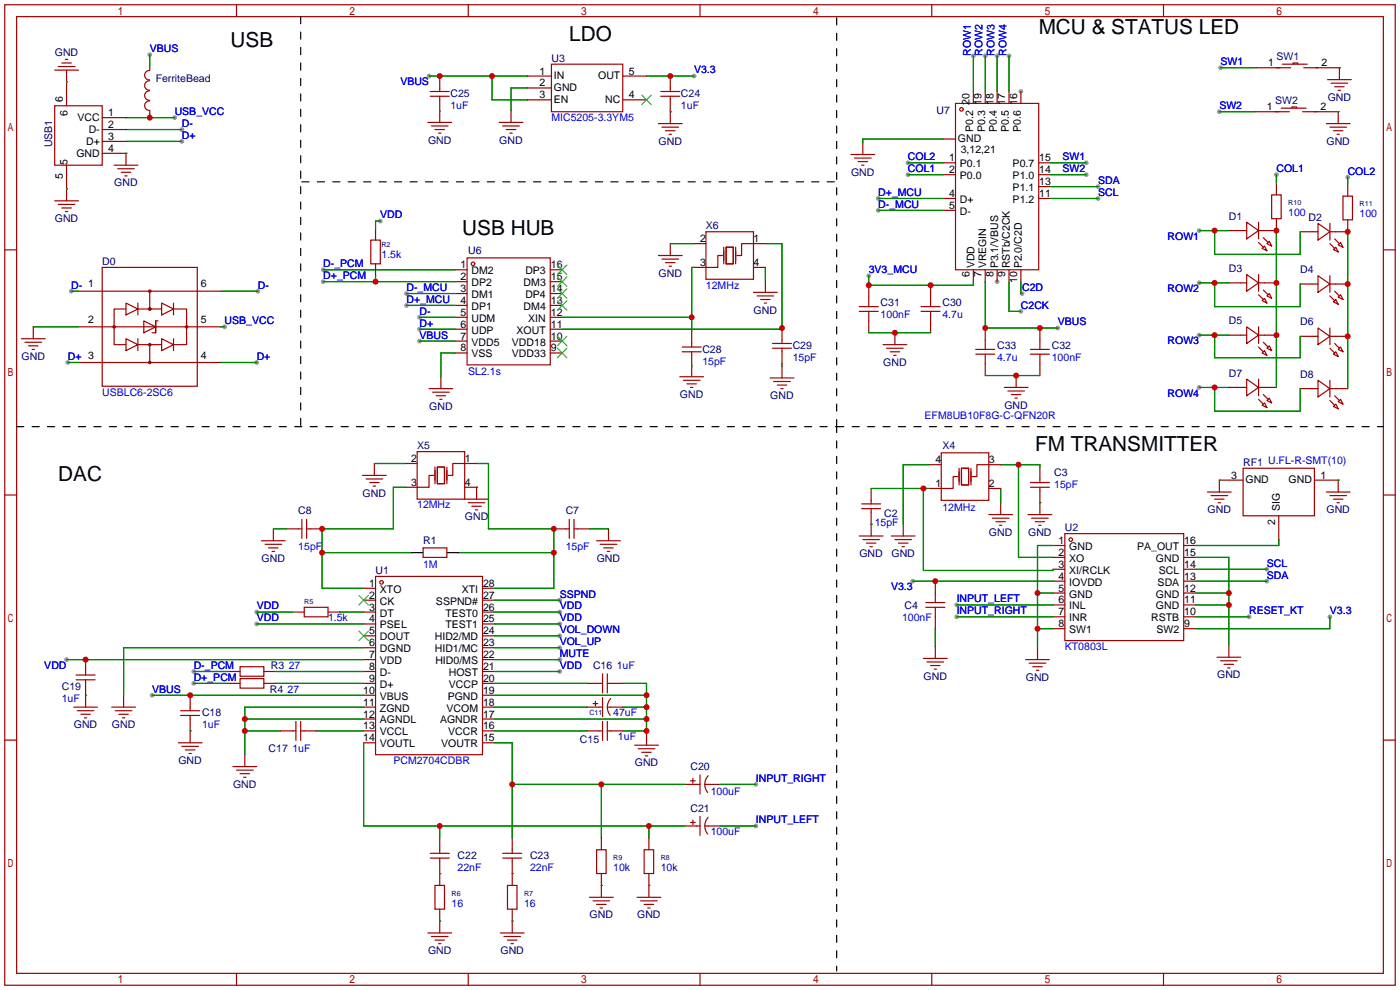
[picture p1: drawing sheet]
<svg xmlns="http://www.w3.org/2000/svg" width="299mm" height="212mm" viewBox="0 0 299 212" stroke-linecap="round" stroke-linejoin="round" font-family="sans-serif">
<g fill="#999">
<circle cx="213.1" cy="60.2" r=".51"/>
<circle cx="218.2" cy="19.6" r=".51"/>
<circle cx="195.1" cy="124.2" r=".51"/>
<circle cx="267" cy="131.8" r=".51"/>
<circle cx="270.8" cy="121.7" r=".51"/>
<circle cx="270.8" cy="124.2" r=".51"/>
<circle cx="284.2" cy="131.8" r=".51"/>
<circle cx="148.3" cy="16.3" r=".51"/>
<circle cx="91.7" cy="16.3" r=".51"/>
<circle cx="37.3" cy="25.1" r=".51"/>
<circle cx="119.6" cy="128.3" r=".51"/>
<circle cx="119.6" cy="130.8" r=".51"/>
<circle cx="119.6" cy="133.4" r=".51"/>
<circle cx="119.6" cy="135.9" r=".51"/>
<circle cx="119.6" cy="138.4" r=".51"/>
<circle cx="119.6" cy="141" r=".51"/>
<circle cx="119.6" cy="143.5" r=".51"/>
<circle cx="32" cy="11.7" r=".51"/>
<circle cx="38.9" cy="30.2" r=".51"/>
<circle cx="41.4" cy="143.5" r=".51"/>
<circle cx="41.4" cy="146.1" r=".51"/>
<circle cx="14.2" cy="141" r=".51"/>
<circle cx="54.9" cy="133.4" r=".51"/>
<circle cx="54.9" cy="130.8" r=".51"/>
<circle cx="161.5" cy="167.6" r=".51"/>
<circle cx="161.5" cy="176.5" r=".51"/>
<circle cx="48" cy="69.9" r=".51"/>
<circle cx="15.2" cy="62.2" r=".51"/>
<circle cx="55.1" cy="62.2" r=".51"/>
<circle cx="38.9" cy="27.7" r=".51"/>
<circle cx="32.5" cy="148.6" r=".51"/>
<circle cx="204.5" cy="131.8" r=".51"/>
<circle cx="204.5" cy="129.3" r=".51"/>
<circle cx="89.7" cy="72.9" r=".51"/>
<circle cx="89.7" cy="67.8" r=".51"/>
<circle cx="89.7" cy="70.4" r=".51"/>
<circle cx="86.9" cy="62.7" r=".51"/>
<circle cx="86.9" cy="65.3" r=".51"/>
<circle cx="69.1" cy="57.7" r=".51"/>
<circle cx="69.1" cy="60.2" r=".51"/>
<circle cx="54.9" cy="77.5" r=".51"/>
<circle cx="185.7" cy="58.9" r=".51"/>
<circle cx="226.1" cy="70.1" r=".51"/>
<circle cx="187.7" cy="42.4" r=".51"/>
<circle cx="187.7" cy="45" r=".51"/>
<circle cx="218.4" cy="62.7" r=".51"/>
<circle cx="218.2" cy="66.5" r=".51"/>
<circle cx="234.7" cy="42.4" r=".51"/>
<circle cx="234.7" cy="39.9" r=".51"/>
<circle cx="256.3" cy="49.3" r=".51"/>
<circle cx="272.8" cy="37.3" r=".51"/>
<circle cx="256.3" cy="60.5" r=".51"/>
<circle cx="256.3" cy="71.6" r=".51"/>
<circle cx="256.3" cy="82.8" r=".51"/>
<circle cx="288" cy="37.8" r=".51"/>
<circle cx="260.9" cy="14.5" r=".51"/>
<circle cx="260.6" cy="23.9" r=".51"/>
<circle cx="81.3" cy="47.2" r=".51"/>
<circle cx="194.1" cy="37.3" r=".51"/>
<circle cx="194.1" cy="34.8" r=".51"/>
<circle cx="215.6" cy="11.9" r=".51"/>
<circle cx="213.1" cy="11.9" r=".51"/>
<circle cx="210.6" cy="11.9" r=".51"/>
<circle cx="208" cy="11.9" r=".51"/>
<circle cx="232.2" cy="37.3" r=".51"/>
<circle cx="232.2" cy="34.8" r=".51"/>
<circle cx="14.5" cy="77.5" r=".51"/>
</g>
<g fill="none" stroke="#a10000" stroke-width=".25">
<path d="M1 1h297.2v209.6h-297.2zM3.6 3.6h292.1v204.4h-292.1zM11.7 15h5.1M12.4 14.2h3.6M13.2 13.5h2M14 12.7h.5M14.2 15v7.6M32 19.4a1.01 1.01 0 0 0-1.1 1 1.01 1.01 0 0 0 1.1 1M32 17.3a1.01 1.01 0 0 0-1.1 1 1.01 1.01 0 0 0 1.1 1M32 15.1a1.01 1.01 0 0 0-1.1 1 1.01 1.01 0 0 0 1.1 1M32 14.2v.8M50.5 1v2.6"/>
<path d="M91.9 19.6h4.1M94 16.3v3.3M100.1 1v2.6M112.8 16.3h5.1M112.8 18.8h5.1M117.9 13.7h15.2v10.2h-15.2zM133.1 16.3h5.1M141.2 19.6h4.1M143.3 16.3v3.3M149.6 1v2.6M199.1 1v2.6M208 19.6v2.5"/>
<path d="M210.6 19.6v2.5M213.1 19.6v2.5M215.6 19.6v2.5M218.2 19.6v2.5M248.7 1v2.6M268.5 14.5h7.3M274.1 13.7h5.3M276.4 13.7v-.2h1v.2M278.6 14.5h7.7v2.5M283.7 17h5.1M284.5 17.8h3.5M285.2 18.5h2.1"/>
<path d="M286 19.3h.5M11.7 22.6h10.1v12.7h-10.1zM14.2 35.3v7.6M21.8 32.8h5.1v2.5M21.8 27.7h5.1M21.8 30.2h5.1M21.8 25.1h5.1M24.4 35.3h5.1M25.1 36.1h3.6M25.9 36.8h2M26.7 37.6h.5M32 21.6a1.01 1.01 0 0 0-1.1 1 1.01 1.01 0 0 0 1.1 1v.8"/>
<path d="M91.4 26.2h5.1M91.9 20.6h4.1M92.2 26.9h3.6M93 27.7h2M93.7 28.4h.5M94 20.6v5.6M106.7 26.2h5.1M107.4 26.9h3.6M108.2 27.7h2M109 28.4h.5M109.2 23.6v2.6M112.8 21.3h5.1"/>
<path d="M133.1 21.3h5.1M140.7 26.4h5.1M141.2 20.6h4.1M141.5 27.2h3.5M142.2 27.9h2.1M143 28.7h.5M143.3 20.6v5.8M181.9 33h5M182.6 33.8h3.6M183.4 34.5h2M184.1 35.3h.6M184.4 30.5v2.5"/>
<path d="M201.7 34.8h2.5M201.7 37.3h2.5M201.7 29.7h2.5M204.2 22.1h17.8v35.6h-17.8zM222 34.8h2.5M222 37.3h2.5M222 39.9h2.5M268.2 23.9h7.4M272.8 39.1v2.6M273.8 23.1h5.3M276.1 23.1v-.2h1v.2M278.4 23.9h7.6v2.5"/>
<path d="M283.5 26.4h5M284.2 27.2h3.6M285 27.9h2M285.8 28.7h.5M288 39.4v2.5M1 53.4h2.6M11.7 42.9h5.1M12.4 43.7h3.6M13.2 44.4h2M14 45.2h.5M21.8 57.2h20.4v25.3h-20.4zM79.2 51.3h2.1v5.1h-2.1z"/>
<path d="M80.3 48.8v2.5M80.3 56.4v2.5M97.3 57.7h2.5M99.8 55.1h17.8v22.9h-17.8zM117.6 57.7h2.5M140.7 54.6h5.1M141.5 55.4h3.5M142.2 56.1h2.1M143 56.9h.5M143.3 52.1v2.5M148.3 52.1h2.6M150.9 49.5h10.1v10.2h-10.1z"/>
<path d="M154.4 54.6h-1v2.6h-5.1M154.7 52.8v3.6M155.2 52.8h1.5v3.6h-1.5zM157.2 52.8v3.6M161 57.2h2.6M163.6 52.1h-5.1v2.5h-1M163.6 59.9v2.6M201.7 42.4h2.5M201.7 45h2.5M208 57.7v2.5M210.6 57.7v2.5M213.1 57.7v2.5"/>
<path d="M215.6 57.7v2.5M218.2 57.7v2.5M222 42.4h2.5M262.6 49.3h3.8M266.4 58.7l2.6 1.8-2.6 1.7zM266.4 47.5l2.6 1.8-2.6 1.8zM269 47.5v3.6M269 58.7v3.5M269 51.8l1 1M270 50.8l1 1M270.3 52.6l.5 1-1.1-.5zM271.3 51.6l.5 1-1-.5z"/>
<path d="M271.8 41.7h2v5h-2zM272.8 46.7v2.6h-3.8M277.9 49.5h3.8M281.7 58.9l2.5 1.8-2.5 1.8zM281.7 47.8l2.5 1.7-2.5 1.8zM284.2 47.8v3.5M284.2 58.9v3.6M284.2 52.1l1 1M285.2 51.1l1.1 1M285.5 52.8l.5 1-1-.5zM286 52.3l.5-.5 .5 1zM287 41.9h2.1v5.1h-2.1z"/>
<path d="M288 47v2.5h-3.8M295.7 53.4h2.5M4.6 72.4h5.1M5.3 73.2h3.6M6.1 73.9h2M6.9 74.7h.5M7.1 69.8v2.6M16.8 62.2h30.4M16.8 69.8h30.4M16.8 77.5h30.4M26.9 64.8l2.6 1.2-2.6 1.3zM26.9 72.4l2.6 1.3-2.6 1.2z"/>
<path d="M26.9 66h-2.5v7.7h2.5M29.5 64.8v2.5M29.5 72.4v2.5M29.5 66h5M29.5 73.7h5M30.7 68.6l2.6 1.2-2.6 1.3zM32 62.2v3.8M32 73.7v3.8M33.8 68.6h-.5v2.5h-.8M34.5 64.8l2.6 1.2-2.6 1.3zM34.5 72.4l2.6 1.3-2.6 1.2zM37.1 66h2.8v7.7h-3.1"/>
<path d="M37.1 64.8v2.5M37.1 72.4v2.5M97.3 60.2h2.5M97.3 62.7h2.5M97.3 65.3h2.5M97.3 67.8h2.5M97.3 70.4h2.5M97.3 72.9h2.5M97.3 75.4h2.5M117.6 60.2h2.5M117.6 62.7h2.5M117.6 65.3h2.5"/>
<path d="M117.6 67.8h2.5M117.6 70.4h2.5M117.6 72.9h2.5M117.6 75.4h2.5M145.8 75.2h4.1M145.8 74.2h4.1M147.8 70.9v3.3M147.8 75.2v5.3M161 62.5h5.1M161.8 63.2h3.6M162.6 64h2M163.3 64.8h.5"/>
<path d="M165.1 74.4h4.1M165.1 73.4h4.1M167.1 70.1v3.3M167.1 74.4v3.3M167.1 78.2v2.6M183.6 65.5h4.1M183.6 66.5h4.1M185.7 61v4.5M185.7 66.5v4.6M188.7 73.7h5.1M189.5 74.4h3.5M190.2 75.2h2.1"/>
<path d="M191 75.9h.5M191.3 71.1v2.6M196.8 65.5h4.1M196.8 66.5h4.1M198.9 61v4.5M198.9 66.5v4.6M208.5 74.7h4.1M208.5 75.7h4.1M210.6 70.1v4.6M210.6 75.7v4.6M220.2 74.7h4.1M220.2 75.7h4.1"/>
<path d="M222.2 70.1v4.6M222.2 75.7v4.6M262.6 71.6h3.8M262.6 60.5h3.8M266.4 69.8l2.6 1.8-2.6 1.8zM269 69.8v3.6M269 74.2l1 1M269 71.6h3.8M269 63l1 1M269 60.5h3.8M269.7 75.4l.6-.5 .5 1zM269.7 64.3l.6-.5 .5 1z"/>
<path d="M270 73.2l1 1M270 62l1 1M270.8 74.4l.5-.5 .5 1zM270.8 63.2l.5-.5 .5 1.1zM277.9 71.9h3.8M277.9 60.7h3.8M281.7 70.1l2.5 1.8-2.5 1.8zM284.2 70.1v3.6M284.2 74.4l1 1M284.2 71.9h3.8M284.2 63.2l1 1.1M284.2 60.7h3.8"/>
<path d="M285 75.7l.5-.5 .5 1zM285 64.5l.5-.5 .5 1zM285.2 73.4l1.1 1M285.2 62.2l1.1 1M286 74.7l.5-.5 .5 1zM286 63.5l.5-.5 .5 1zM80 99.1v2.5M86.6 99.1h2.6M89.2 96.5h10.1v10.2h-10.1zM91.7 83.1h5.1M92.5 83.8h3.5M93 99.8v3.6"/>
<path d="M93.2 84.6h2M93.5 99.8h1.5v3.6h-1.5zM94 85.3h.5M94.2 80.5v2.6M95.5 99.8v3.6M101.9 99.1h-5.1v2.5h-1M145.3 80.5h5.1M146 81.3h3.6M146.8 82h2M147.6 82.8h.5M164.6 80.8h5.1M165.4 81.5h3.5"/>
<path d="M166.1 82.3h2M166.9 83.1h.5M198.6 99.3h2.6M201.2 96.8h10.1v10.1h-10.1zM213.9 99.3h-5.1v2.6h-1M214.6 82.8h5.1M215.4 83.6h3.5M216.2 84.3h2M216.9 85.1h.5M217.2 80.3v2.5M222.2 99.8v3.3M262.6 82.8h3.8"/>
<path d="M266.4 81l2.6 1.8-2.6 1.8zM269 82.8h3.8M269 85.3l1 1.1M269 81v3.6M270 84.3l1 1M270.3 86.1l.5 1-1.1-.5zM271.3 85.1l.5 1-1-.5zM277.9 83.1h3.8M281.7 81.3l2.5 1.8-2.5 1.7zM284.2 83.1h3.8M284.2 85.6l1 1M284.2 81.3v3.5"/>
<path d="M285 86.9l.5-.5 .5 1zM285.2 84.6l1.1 1M286 85.9l.5-.6 .5 1.1zM1 105.8h2.6M55.9 115.6h5.1M56.6 116.3h3.6M57.4 117.1h2M58.2 117.9h.5M58.4 113v2.6M61.2 113h3.3M64.5 111v4.1M65.5 113h3.3"/>
<path d="M65.5 111v4.1M77.5 101.6h5M78.2 102.4h3.6M79 103.1h2M79.8 103.9h.5M90.4 117.1h5.1v2h-5.1zM92.7 101.6h-1v2.5h-5.1M99.3 104.1h2.6v2.6M99.3 106.7h5.1M100.1 107.4h3.5M100.8 108.2h2.1M101.6 109h.5"/>
<path d="M118.4 113h3.3M121.7 111v4.1M122.7 111v4.1M122.7 113h3.3M127.5 115.6h5.1M128.3 116.3h3.5M129 117.1h2.1M129.8 117.9h.5M130 113v2.6M183.6 114.6h5.1M184.1 108.7h4.1M184.1 107.7h4.1"/>
<path d="M184.4 115.3h3.6M185.2 116.1h2M185.9 116.8h.5M186.2 104.4v3.3M186.2 108.7v5.9M190.5 114.6h5.1M191.3 115.3h3.5M192 116.1h2.1M192.8 116.8h.5M193 112v2.6M204.7 101.9h-1v2.5h-5.1M205 100.1v3.5"/>
<path d="M205.5 100.1h1.5v3.5h-1.5zM207.5 100.1v3.5M211.3 110h5.1M211.3 104.4h2.6M212.1 110.7h3.5M212.9 111.5h2M213.6 112.3h.5M213.9 107.4v2.6M219.7 110h5.1M220.2 104.1h4.1M220.2 103.1h4.1M220.5 110.7h3.5"/>
<path d="M221.2 111.5h2.1M222 112.3h.5M222.2 104.1v5.9M225 116.6h2.6M225 119.1h2.6M227.6 114h25.4v22.9h-25.4zM253 116.6h2.5M253 119.1h2.5M258.1 105.2h5M258.8 105.9h3.6M259.6 106.7h2M260.3 107.4h.6"/>
<path d="M265.7 100.1h15.2v10.1h-15.2zM265.7 102.6h-5.1v2.6M273.3 110.2v5.1M280.9 102.6h5.1v2.6M283.5 105.2h5M284.2 105.9h3.6M285 106.7h2M285.8 107.4h.5M295.7 105.8h2.5M62.5 130.8h2.5M65 129.8h5.1v2h-5.1zM70.1 130.8h2.5"/>
<path d="M77.7 125.7h2.6M77.7 128.3h2.6M77.7 130.8h2.6M77.7 133.4h2.6M77.7 135.9h2.6M77.7 138.4h2.6M80.3 123.2h22.8v38.1h-22.8zM103.1 125.7h2.6M103.1 128.3h2.6M103.1 130.8h2.6M103.1 133.4h2.6M103.1 135.9h2.6"/>
<path d="M103.1 138.4h2.6M197.9 128.8h4M197.9 129.8h4M199.9 124.2v4.6M199.9 129.8v4.6M199.9 138.2v2.5M221.7 138.4v2.6M225 121.7h2.6M225 124.2h2.6M225 126.7h2.6M225 129.3h2.6M225 131.8h2.6"/>
<path d="M225 134.4h2.6M253 121.7h2.5M253 124.2h2.5M253 126.7h2.5M253 129.3h2.5M253 131.8h2.5M253 134.4h2.5M262.6 137.9v2.6M1 158.2h2.6M15.7 151.1h5.1M16.3 145.3h4M16.3 144.3h4"/>
<path d="M16.5 151.9h3.6M17.3 152.7h2M18 153.4h.5M18.3 141v3.3M18.3 145.3v5.8M23.9 151.1h5.1M24.6 151.9h3.6M25.4 152.7h2M26.2 153.4h.5M26.4 148.6v2.5M38.1 158.8h5.1M38.6 151.9h4.1"/>
<path d="M38.6 152.9h4.1M38.9 159.5h3.5M40.6 148.6v3.3M40.6 152.9v5.9M48.8 143.5h2.5M48.8 146.1h2.5M51.3 142.5h5.1v2h-5.1zM51.3 145h5.1v2.1h-5.1zM56.4 143.5h2.5M56.4 146.1h2.5M59.9 156.2h3.3M63.2 154.2v4"/>
<path d="M64.3 156.2h3.3M64.3 154.2v4M77.7 141h2.6M77.7 143.5h2.6M77.7 146.1h2.6M77.7 148.6h2.6M77.7 151.1h2.6M77.7 153.7h2.6M77.7 156.2h2.6M77.7 158.8h2.6M103.1 141h2.6M103.1 143.5h2.6"/>
<path d="M103.1 146.1h2.6M103.1 148.6h2.6M103.1 151.1h2.6M103.1 153.7h2.6M103.1 156.2h2.6M103.1 158.8h2.6M125.5 146.1h3.3M125.5 151.1h3.3M125.5 156.2h3.3M126.7 150.4h1.1M127.3 149.9v1M128.8 144v4.1"/>
<path d="M128.8 149.1v4.1M128.8 154.2v4M129.8 146.1h3.3M129.8 151.1h3.3M129.8 156.2h3.3M129.8 144v4.1M129.8 154.2v4M130.5 149.3a2.74 2.74 0 0 0-.1 3.6M135.6 159.3h5.1M138.2 156.7v2.6M197.4 140.7h5M198.1 141.5h3.6"/>
<path d="M198.9 142.2h2M199.6 143h.6M219.2 141h5.1M220 141.7h3.5M220.7 142.5h2.1M221.5 143.3h.5M260.1 140.5h5.1M260.9 141.2h3.5M261.6 142h2.1M262.4 142.7h.5M295.7 158.2h2.5M39.6 160.3h2.1"/>
<path d="M40.4 161h.5M49.8 163.8h5.1M50.5 164.6h3.6M51.3 165.4h2M52.1 166.1h.5M52.3 161.3v2.5M94 179.1v3.3M109.5 179.1v3.3M128.5 179.1v2.5M136.4 160h3.6M137.2 160.8h2M137.9 161.5h.5"/>
<path d="M138.7 179.1v2.5M146.3 167.6h3.3M146.3 176.5h3.3M147.6 166.9h1M147.6 175.8h1M148.1 166.4v1M148.1 175.3v1M149.6 165.6v4.1M149.6 174.5v4.1M150.6 167.6h3.3M150.6 176.5h3.3M151.4 165.8a2.74 2.74 0 0 0-.2 3.6"/>
<path d="M151.4 174.7a2.74 2.74 0 0 0-.2 3.6M91.4 199.4h5.1M91.9 183.4h4.1M91.9 182.4h4.1M93 189.2h2v5.1h-2zM94 183.4v5.8M94 194.3v5.1M106.9 199.4h5.1M107.4 183.4h4.1M107.4 182.4h4.1M108.5 189.2h2v5.1h-2zM109.5 183.4v5.8"/>
<path d="M109.5 194.3v5.1M126 191.8h5.1M126.7 192.5h3.6M127.5 181.6h2v5.1h-2zM127.5 193.3h2M128.3 194.1h.5M128.5 186.7v5.1M136.1 191.8h5.1M136.9 192.5h3.6M137.7 181.6h2v5.1h-2zM137.7 193.3h2M138.4 194.1h.5"/>
<path d="M138.7 186.7v5.1M50.5 208v2.6M92.2 200.2h3.6M93 200.9h2M93.7 201.7h.5M100.1 208v2.6M107.7 200.2h3.6M108.5 200.9h2M109.2 201.7h.5M149.6 208v2.6M199.1 208v2.6M248.7 208v2.6"/>
<circle cx="205.5" cy="23.4" r=".38"/>
<circle cx="101.1" cy="56.4" r=".38"/>
<circle cx="24.4" cy="69.9" r=".25"/>
<circle cx="32" cy="77.5" r=".25"/>
<circle cx="32" cy="73.7" r=".25"/>
<circle cx="32" cy="66" r=".25"/>
<circle cx="32" cy="62.2" r=".25"/>
<circle cx="39.9" cy="69.9" r=".25"/>
<circle cx="228.9" cy="115.3" r=".38"/>
<circle cx="81.5" cy="124.5" r=".38"/>
</g>
<g fill="none" stroke="#3c3" stroke-width=".25">
<path d="M137.2 20.3l2 2.1M139.2 20.3l-2 2.1M119.1 59.2l2.1 2M119.1 56.6l2.1 2.1M121.2 59.2l-2.1 2M121.2 56.6l-2.1 2.1M119.1 74.4l2.1 2.1M119.1 71.9l2.1 2M119.1 64.3l2.1 2M119.1 61.7l2.1 2.1M121.2 74.4l-2.1 2.1M121.2 71.9l-2.1 2"/>
<path d="M121.2 64.3l-2.1 2M121.2 61.7l-2.1 2.1M76.7 127.3l2 2M76.7 134.9l2 2M78.7 127.3l-2 2M78.7 134.9l-2 2"/>
</g>
<g fill="none" stroke="#008700" stroke-width=".25">
<path d="M14.2 17.5h.1M32 11.7v2.5M91.7 16.3h21.1M105.2 16.3v5h7.6M112.8 18.8h-3.6v4.8M138.2 16.3h10.1M208 11.9v7.7M210.6 11.9v7.7M213.1 11.9v7.7M215.6 11.9v7.7M260.9 14.5h7.6M286.3 14.5h.1"/>
<path d="M26.9 32.8h.1M26.9 25.1h10.4M26.9 30.2h12M26.9 27.7h12M32 24.4v.7M94 23.6v.3M143.3 23.9h.1M194.1 37.3h7.6M194.1 34.8h7.6M201.7 29.7h-17.3v.8M224.5 39.9h10.2M224.5 37.3h7.7"/>
<path d="M224.5 34.8h7.7M260.6 23.9h7.6M272.8 37.3v1.8M286 23.9h.1M288 37.8v1.6M14.2 40.4h.1M69.1 57.7h28.2M80.3 58.9v1.3M81.3 47.2h-1v1.6M143.3 52.1h5M148.3 57.2h-.5v13.7M163.6 52.1h3.5v18.3h-47"/>
<path d="M163.6 57.2v2.7M185.7 58.9v2.1h22.3v-.8M187.7 42.4h14M187.7 45h14M224.5 42.4h10.2M256.3 49.3h6.3M259.6 49.3v5.1h18.3v-4.9M272.8 49.3v33.5M288 49.5v33.6M7.1 69.8h9.7M14.5 77.5h2.3M15.2 62.2h1.6"/>
<path d="M47.2 69.8h.8M47.2 62.2h7.9M47.2 77.5h7.7M69.1 60.2h28.2M86.9 62.7h10.4M86.9 65.3h10.4M89.7 72.9h7.6M89.7 67.8h7.6M89.7 70.4h7.6M97.3 75.4h-3.1v5.1M120.1 67.8h27.7M147.8 78v.5"/>
<path d="M167.1 77.7v.5M185.7 71.1h13.2M210.6 60.2v9.9h15.5M215.6 60.2v6.3h2.6M218.2 60.2v2.5h.2M256.3 60.5h6.3M256.3 71.6h6.3M259.6 60.5v5h18.3v-4.8M259.6 71.6v4.9h18.3v-4.6M80 99.1h6.6M101.9 99.1h2.5v13.9h14v12.7h-12.7M198.6 99.3h-5.6v12.7"/>
<path d="M210.6 80.3h11.6M213.9 99.3h8.3v.5M217.7 99.3v19.8h7.3M256.3 82.8h6.3M259.6 82.8v5.1h18.3v-4.8M58.4 113h2.8M68.8 118.1h19.1M86.6 104.1h-2.5v8.9h-15.3v12.7h8.9M98 118.1h20.4M101.9 104.1h.1M126 113h4M186.2 112h.1"/>
<path d="M186.2 104.4h12.4M197.4 104.4v17.5h27.6v-.2M213.9 104.4v3M222.2 107.4h.1M225 116.6h-3.3v21.8M255.5 119.1h7.1v18.8M260.6 102.6h.1M273.3 115.3v1.3h-17.8M286 102.6h.1M54.9 130.8h7.6M54.9 133.4h22.8M72.6 130.8h5.1"/>
<path d="M77.7 138.4h-51.3v10.2M105.7 128.3h13.9M105.7 130.8h13.9M105.7 133.4h13.9M105.7 135.9h13.9M105.7 138.4h13.9M195.1 124.2h29.9M199.9 134.4v3.8M204.5 131.8h20.5M204.5 129.3h20.5M221.7 126.7h3.3M221.7 134.4h3.3"/>
<path d="M255.5 126.7h7.1M255.5 124.2h15.3M255.5 131.8h11.5M255.5 121.7h15.3M255.5 129.3h7.1M284.2 131.8v2.6h-28.7M14.2 141h63.5M18.3 148.6h.1M32.5 148.6h45.2M40.6 156.2h.1M41.4 143.5h7.4M41.4 146.1h7.4"/>
<path d="M52.3 156.2h7.6M52.3 153.7h25.4M58.9 143.5h18.8M58.9 146.1h18.8M67.6 156.2h10.1M77.7 151.1h-25.4v10.2M77.7 158.8v17.7h68.6M105.7 141h13.9M105.7 143.5h13.9M105.7 146.1h19.8M105.7 148.6h32.5M105.7 156.2h19.8"/>
<path d="M105.7 153.7h32.5M105.7 151.1h19.8M105.7 158.8h3.8v20.3M133.1 146.1h5.1v10.6M133.1 156.2h5.1M133.1 151.1h5.1M94 176.5v2.6M109.5 167.6h36.8M128.5 167.6v11.5M138.7 176.5v2.6M153.9 167.6h7.6M153.9 176.5h7.6"/>
<path d="M94 186.7h.1M94 196.9h.1M109.5 186.7h.1M109.5 196.9h.1M128.5 189.2h.1M138.7 189.2h.1"/>
</g>
<path d="M87.9 118.1h2.5M95.5 118.1h2.5" fill="none" stroke="#000" stroke-width=".25"/>
<path d="M64.5 38.9h114.1M3.6 91.2h175.2v116.3M64.3 90.9v-87.6M178.8 91.2v-87.4M178.8 91.2h116.9" fill="none" stroke="#000" stroke-width=".25" stroke-dasharray="1.5 1.8"/>
<g fill="#c00">
<circle cx="221.7" cy="126.7" r=".63"/>
<circle cx="221.7" cy="134.4" r=".63"/>
<circle cx="199.9" cy="124.2" r=".63"/>
<circle cx="143.3" cy="16.3" r=".63"/>
<circle cx="105.2" cy="16.3" r=".63"/>
<circle cx="94" cy="16.3" r=".63"/>
<circle cx="32" cy="25.1" r=".63"/>
<circle cx="118.4" cy="118.1" r=".63"/>
<circle cx="118.4" cy="113" r=".63"/>
<circle cx="68.8" cy="118.1" r=".63"/>
<circle cx="68.8" cy="113" r=".63"/>
<circle cx="138.2" cy="148.6" r=".63"/>
<circle cx="138.2" cy="151.1" r=".63"/>
<circle cx="138.2" cy="156.2" r=".63"/>
<circle cx="138.2" cy="153.7" r=".63"/>
<circle cx="52.3" cy="153.7" r=".63"/>
<circle cx="52.3" cy="156.2" r=".63"/>
<circle cx="18.3" cy="141" r=".63"/>
<circle cx="109.5" cy="167.6" r=".63"/>
<circle cx="128.5" cy="167.6" r=".63"/>
<circle cx="94" cy="176.5" r=".63"/>
<circle cx="138.7" cy="176.5" r=".63"/>
<circle cx="40.6" cy="148.6" r=".63"/>
<circle cx="262.6" cy="126.7" r=".63"/>
<circle cx="262.6" cy="129.3" r=".63"/>
<circle cx="197.4" cy="104.4" r=".63"/>
<circle cx="217.7" cy="99.3" r=".63"/>
<circle cx="167.1" cy="70.1" r=".63"/>
<circle cx="147.8" cy="67.8" r=".63"/>
<circle cx="80.3" cy="60.2" r=".63"/>
<circle cx="198.9" cy="61" r=".63"/>
<circle cx="185.7" cy="61" r=".63"/>
<circle cx="191.3" cy="71.1" r=".63"/>
<circle cx="222.3" cy="70.1" r=".63"/>
<circle cx="210.6" cy="70.1" r=".63"/>
<circle cx="217.2" cy="80.3" r=".63"/>
<circle cx="259.6" cy="49.3" r=".63"/>
<circle cx="272.8" cy="49.3" r=".63"/>
<circle cx="272.8" cy="60.5" r=".63"/>
<circle cx="272.8" cy="71.6" r=".63"/>
<circle cx="288" cy="49.5" r=".63"/>
<circle cx="288" cy="60.7" r=".63"/>
<circle cx="288" cy="71.9" r=".63"/>
<circle cx="259.6" cy="60.5" r=".63"/>
<circle cx="259.6" cy="71.6" r=".63"/>
<circle cx="259.6" cy="82.8" r=".63"/>
</g>
<g font-size="4.4">
<text x="49.3" y="10.1">USB</text>
<text x="121.7" y="8.8">LDO</text>
<text x="222" y="7.3">MCU &amp; STATUS LED</text>
<text x="98.8" y="50.2">USB HUB</text>
<text x="221.2" y="96.4">FM TRANSMITTER</text>
<text x="12.4" y="102.8">DAC</text>
</g>
<g font-size="2.3" fill="#000080">
<text x="11.7" y="11.9">GND</text>
<text x="33.3" y="17.5">FerriteBead</text>
<text x="117.9" y="13.2">U3</text>
<text x="272.8" y="12.9">SW1</text>
<text x="96.3" y="20.8">C25</text>
<text x="145.5" y="20.8">C24</text>
<text x="272.5" y="22.3">SW2</text>
<text x="283.8" y="21.5">GND</text>
<text x="200.2" y="24.3">U7</text>
<text x="11.1" y="31.5" transform="rotate(-90 11.1 31.5)">USB1</text>
<text x="91.5" y="30.7">GND</text>
<text x="106.7" y="30.7">GND</text>
<text x="140.8" y="30.9">GND</text>
<text x="283.5" y="30.9">GND</text>
<text x="24.4" y="39.8">GND</text>
<text x="181.9" y="37.5">GND</text>
<text x="11.7" y="47.5">GND</text>
<text x="262.6" y="46.9">D1</text>
<text x="279.7" y="47.2">D2</text>
<text x="150.9" y="49">X6</text>
<text x="21.8" y="56.6">D0</text>
<text x="100.1" y="54.3">U6</text>
<text x="140.8" y="59.1">GND</text>
<text x="262.6" y="58.1">D3</text>
<text x="277.9" y="58.4">D4</text>
<text x="188.2" y="65.5">C31</text>
<text x="201.4" y="65.5">C30</text>
<text x="161.1" y="67">GND</text>
<text x="262.6" y="69.3">D5</text>
<text x="277.9" y="69.6">D6</text>
<text x="4.6" y="76.9">GND</text>
<text x="150.1" y="75.4">C28</text>
<text x="169.4" y="74.6">C29</text>
<text x="213.1" y="74.6">C33</text>
<text x="224.8" y="74.6">C32</text>
<text x="188.8" y="78.2">GND</text>
<text x="262.6" y="80.5">D7</text>
<text x="277.9" y="80.7">D8</text>
<text x="91.7" y="87.6">GND</text>
<text x="145.3" y="85">GND</text>
<text x="164.6" y="85.3">GND</text>
<text x="214.7" y="87.3">GND</text>
<text x="89.2" y="96">X5</text>
<text x="201.4" y="96">X4</text>
<text x="225.3" y="101.8">C3</text>
<text x="265.7" y="99.5">RF1 U.FL-R-SMT(10)</text>
<text x="77.5" y="106.1">GND</text>
<text x="63.8" y="109.9">C8</text>
<text x="99.4" y="111.2">GND</text>
<text x="120.9" y="109.9">C7</text>
<text x="189" y="110.4">C2</text>
<text x="227.6" y="113.5">U2</text>
<text x="258.1" y="109.7">GND</text>
<text x="283.5" y="109.7">GND</text>
<text x="90.4" y="116.3">R1</text>
<text x="183.7" y="119.1">GND</text>
<text x="190.5" y="119.1">GND</text>
<text x="211.4" y="114.5">GND</text>
<text x="219.7" y="114.5">GND</text>
<text x="55.9" y="120.1">GND</text>
<text x="80.3" y="122.6">U1</text>
<text x="127.5" y="120.1">GND</text>
<text x="193.3" y="130.3">C4</text>
<text x="57.9" y="143">R3</text>
<text x="126.7" y="143">C16</text>
<text x="13.2" y="147.5">C19</text>
<text x="57.7" y="148">R4</text>
<text x="197.4" y="145.2">GND</text>
<text x="219.2" y="145.5">GND</text>
<text x="260.1" y="145">GND</text>
<text x="15.8" y="155.7">GND</text>
<text x="23.9" y="155.7">GND</text>
<text x="43.2" y="153.1">C18</text>
<text x="57.4" y="160.7">C17</text>
<text x="124" y="158.7">C15</text>
<text x="38.1" y="163.3">GND</text>
<text x="135.7" y="163.8">GND</text>
<text x="147.6" y="164.5">C20</text>
<text x="49.8" y="168.4">GND</text>
<text x="147.6" y="173.4">C21</text>
<text x="97.8" y="183.6">C22</text>
<text x="113.3" y="183.6">C23</text>
<text x="126" y="196.3">GND</text>
<text x="136.2" y="196.3">GND</text>
<text x="91.5" y="203.9">GND</text>
<text x="107" y="203.9">GND</text>
</g>
<g font-size="2.3" fill="#00f">
<text x="32" y="11.1">VBUS</text>
<text x="207.5" y="11.9" transform="rotate(-90 207.5 11.9)">ROW1</text>
<text x="210" y="11.9" transform="rotate(-90 210 11.9)">ROW2</text>
<text x="212.6" y="11.9" transform="rotate(-90 212.6 11.9)">ROW3</text>
<text x="215.1" y="11.9" transform="rotate(-90 215.1 11.9)">ROW4</text>
<text x="148.3" y="15.7">V3.3</text>
<text x="260.9" y="13.9">SW1</text>
<text x="85.6" y="18.2">VBUS</text>
<text x="96.3" y="23.3">1uF</text>
<text x="145.5" y="23.3">1uF</text>
<text x="260.6" y="23.3">SW2</text>
<text x="37.3" y="24.6">USB_VCC</text>
<text x="38.9" y="29.7">D+</text>
<text x="38.9" y="27.1">D-</text>
<text x="117.9" y="25.9">MIC5205-3.3YM5</text>
<text x="194.1" y="34.2">COL2</text>
<text x="227.1" y="34.2">SW1</text>
<text x="187.7" y="41.9">D+_MCU</text>
<text x="194.1" y="36.8">COL1</text>
<text x="227.1" y="36.8">SW2</text>
<text x="234.7" y="41.9">SCL</text>
<text x="234.7" y="39.3">SDA</text>
<text x="272.8" y="36.8">COL1</text>
<text x="288" y="37.3">COL2</text>
<text x="81.3" y="46.7">VDD</text>
<text x="187.7" y="44.4">D-_MCU</text>
<text x="275.3" y="46.2">100</text>
<text x="290.6" y="46.4">100</text>
<text x="249.5" y="51.3">ROW1</text>
<text x="69.1" y="57.1">D-_PCM</text>
<text x="69.1" y="59.6">D+_PCM</text>
<text x="81.5" y="55.1">1.5k</text>
<text x="185.7" y="58.4">3V3_MCU</text>
<text x="15.2" y="61.7">D- 1</text>
<text x="55.1" y="61.7">D-</text>
<text x="86.9" y="62.2">D-_MCU</text>
<text x="86.9" y="64.7">D+_MCU</text>
<text x="150.9" y="61.7">12MHz</text>
<text x="218.2" y="66">C2CK</text>
<text x="218.4" y="62.2">C2D</text>
<text x="249.5" y="62.4">ROW2</text>
<text x="48" y="69.3">USB_VCC</text>
<text x="89.7" y="67.3">D-</text>
<text x="89.7" y="69.8">D+</text>
<text x="188.2" y="68">100nF</text>
<text x="201.4" y="68">4.7u</text>
<text x="226.1" y="69.6">VBUS</text>
<text x="14.5" y="76.9">D+ 3</text>
<text x="54.9" y="76.9">D+</text>
<text x="89.7" y="72.3">VBUS</text>
<text x="150.1" y="77.9">15pF</text>
<text x="169.4" y="77.2">15pF</text>
<text x="213.1" y="77.2">4.7u</text>
<text x="224.8" y="77.2">100nF</text>
<text x="249.5" y="73.6">ROW3</text>
<text x="100.1" y="80.2">SL2.1s</text>
<text x="21.8" y="84.5">USBLC6-2SC6</text>
<text x="197.6" y="89.6">EFM8UB10F8G-C-QFN20R</text>
<text x="249.5" y="84.8">ROW4</text>
<text x="225.3" y="104.4">15pF</text>
<text x="89.2" y="108.7">12MHz</text>
<text x="186.9" y="112.5">15pF</text>
<text x="201.4" y="109.2">12MHz</text>
<text x="63.8" y="117.6">15pF</text>
<text x="120.9" y="117.6">15pF</text>
<text x="90.4" y="121.4">1M</text>
<text x="270.8" y="121.1">SCL</text>
<text x="270.8" y="123.7">SDA</text>
<text x="54.9" y="130.3">VDD</text>
<text x="119.6" y="127.7">SSPND</text>
<text x="119.6" y="130.3">VDD</text>
<text x="190.4" y="126.2">V3.3</text>
<text x="204.5" y="131.3">INPUT_RIGHT</text>
<text x="204.5" y="128.7">INPUT_LEFT</text>
<text x="267" y="131.3">RESET_KT</text>
<text x="284.2" y="131.3">V3.3</text>
<text x="54.9" y="132.8">VDD</text>
<text x="70.1" y="132.8">1.5k</text>
<text x="119.6" y="132.8">VDD</text>
<text x="119.6" y="135.3">VOL_DOWN</text>
<text x="119.6" y="137.9">VOL_UP</text>
<text x="192.8" y="132.8">100nF</text>
<text x="9.5" y="143">VDD</text>
<text x="41.4" y="143">D-_PCM</text>
<text x="61.7" y="143">27</text>
<text x="119.6" y="140.4">MUTE</text>
<text x="119.6" y="143">VDD</text>
<text x="131.8" y="143">1uF</text>
<text x="227.6" y="138.9">KT0803L</text>
<text x="32.5" y="148">VBUS</text>
<text x="41.4" y="145.5">D+_PCM</text>
<text x="61.5" y="148">27</text>
<text x="13.2" y="150.1">1uF</text>
<text x="43.2" y="155.7">1uF</text>
<text x="131.1" y="153.1">47uF</text>
<text x="62.5" y="160.7">1uF</text>
<text x="132.1" y="158.2">1uF</text>
<text x="84.1" y="163.3">PCM2704CDBR</text>
<text x="161.5" y="167.1">INPUT_RIGHT</text>
<text x="151.9" y="169.9">100uF</text>
<text x="151.9" y="178.5">100uF</text>
<text x="161.5" y="176">INPUT_LEFT</text>
<text x="97.8" y="186.1">22nF</text>
<text x="113.3" y="186.1">22nF</text>
<text x="131.1" y="186.1">10k</text>
<text x="141.2" y="186.1">10k</text>
<text x="96.5" y="193.8">16</text>
<text x="112" y="193.8">16</text>
</g>
<g font-size="2.3">
<text x="115.3" y="15.9">1</text>
<text x="118.4" y="17">IN</text>
<text x="127.8" y="17">OUT</text>
<text x="134.4" y="15.9">5</text>
<text x="271" y="14.2">1</text>
<text x="282.4" y="14.2">2</text>
<text x="13.4" y="21.8" transform="rotate(-90 13.4 21.8)">6</text>
<text x="115.3" y="18.5">2</text>
<text x="115.3" y="21">3</text>
<text x="118.4" y="19.5">GND</text>
<text x="118.4" y="22">EN</text>
<text x="129.3" y="22">NC</text>
<text x="134.4" y="21">4</text>
<text x="207.2" y="22.5" transform="rotate(-90 207.2 22.5)">20</text>
<text x="209.8" y="22.5" transform="rotate(-90 209.8 22.5)">19</text>
<text x="212.3" y="22.5" transform="rotate(-90 212.3 22.5)">18</text>
<text x="214.8" y="22.5" transform="rotate(-90 214.8 22.5)">17</text>
<text x="217.4" y="22.5" transform="rotate(-90 217.4 22.5)">16</text>
<text x="270.8" y="23.6">1</text>
<text x="282.2" y="23.6">2</text>
<text x="14.4" y="24.9" transform="rotate(-90 14.4 24.9)">6</text>
<text x="16.6" y="25.8">VCC</text>
<text x="19" y="28.4">D-</text>
<text x="23.1" y="29.9">3</text>
<text x="23.1" y="27.4">2</text>
<text x="23.1" y="24.8">1</text>
<text x="208" y="28.2" transform="rotate(-90 208 28.2)">P0.2</text>
<text x="210.5" y="28.2" transform="rotate(-90 210.5 28.2)">P0.3</text>
<text x="213.1" y="28.2" transform="rotate(-90 213.1 28.2)">P0.4</text>
<text x="215.6" y="28.2" transform="rotate(-90 215.6 28.2)">P0.5</text>
<text x="218.1" y="28.2" transform="rotate(-90 218.1 28.2)">P0.6</text>
<text x="14.4" y="35.3" transform="rotate(-90 14.4 35.3)">5</text>
<text x="16.3" y="33.5">GND</text>
<text x="18.4" y="30.9">D+</text>
<text x="23.1" y="32.4">4</text>
<text x="202.8" y="34.5">1</text>
<text x="204.7" y="30.4">GND</text>
<text x="205.2" y="35.8">P0.1</text>
<text x="205.3" y="32.7">3,12,21</text>
<text x="216.4" y="35.8">P0.7</text>
<text x="222.1" y="34.5">15</text>
<text x="13.4" y="38.3" transform="rotate(-90 13.4 38.3)">5</text>
<text x="202.8" y="37">2</text>
<text x="205.2" y="38.3">P0.0</text>
<text x="216.4" y="40.8">P1.1</text>
<text x="216.4" y="38.3">P1.0</text>
<text x="222.1" y="39.6">13</text>
<text x="222.1" y="37">14</text>
<text x="202.8" y="42.1">4</text>
<text x="202.8" y="44.6">5</text>
<text x="205.2" y="43.4">D+</text>
<text x="205.2" y="45.9">D-</text>
<text x="216.4" y="43.4">P1.2</text>
<text x="222.1" y="42.1">11</text>
<text x="149.6" y="51.8">2</text>
<text x="161" y="51.8">1</text>
<text x="98.4" y="57.3">1</text>
<text x="98.4" y="59.9">2</text>
<text x="100.8" y="58.6">DM2</text>
<text x="112.3" y="58.6">DP3</text>
<text x="117.7" y="59.9">15</text>
<text x="117.7" y="57.3">16</text>
<text x="149.6" y="56.8">3</text>
<text x="161" y="56.8">4</text>
<text x="207.2" y="59.3" transform="rotate(-90 207.2 59.3)">6</text>
<text x="208.2" y="57.4" transform="rotate(-90 208.2 57.4)">VDD</text>
<text x="209.8" y="59.3" transform="rotate(-90 209.8 59.3)">7</text>
<text x="210.8" y="57.4" transform="rotate(-90 210.8 57.4)">VREGIN</text>
<text x="212.3" y="59.3" transform="rotate(-90 212.3 59.3)">8</text>
<text x="213.3" y="57.4" transform="rotate(-90 213.3 57.4)">P3.1/VBUS</text>
<text x="214.8" y="59.3" transform="rotate(-90 214.8 59.3)">9</text>
<text x="215.9" y="57.4" transform="rotate(-90 215.9 57.4)">RSTb/C2CK</text>
<text x="218.4" y="57.4" transform="rotate(-90 218.4 57.4)">P2.0/C2D</text>
<text x="42.9" y="61.4">6</text>
<text x="98.4" y="62.4">3</text>
<text x="98.4" y="65">4</text>
<text x="100.8" y="61.2">DP2</text>
<text x="100.8" y="63.7">DM1</text>
<text x="111.9" y="61.2">DM3</text>
<text x="112.3" y="63.7">DP4</text>
<text x="117.7" y="65">13</text>
<text x="117.7" y="62.4">14</text>
<text x="217.4" y="60.5" transform="rotate(-90 217.4 60.5)">10</text>
<text x="18.8" y="69">2</text>
<text x="42.9" y="69">5</text>
<text x="98.4" y="67.5">5</text>
<text x="98.4" y="70">6</text>
<text x="100.8" y="66.2">DP1</text>
<text x="100.8" y="68.8">UDM</text>
<text x="100.8" y="71.3">UDP</text>
<text x="110.4" y="71.3">XOUT</text>
<text x="111.9" y="66.2">DM4</text>
<text x="112.9" y="68.8">XIN</text>
<text x="117.7" y="70">11</text>
<text x="117.7" y="67.5">12</text>
<text x="42.9" y="76.7">4</text>
<text x="98.4" y="72.6">7</text>
<text x="98.4" y="75.1">8</text>
<text x="100.8" y="73.9">VDD5</text>
<text x="100.8" y="76.4">VSS</text>
<text x="109.4" y="76.4">VDD33</text>
<text x="109.4" y="73.9">VDD18</text>
<text x="117.7" y="75.1">9</text>
<text x="117.7" y="72.6">10</text>
<text x="87.9" y="98.7">2</text>
<text x="99.3" y="98.7">1</text>
<text x="199.9" y="99">4</text>
<text x="211.3" y="99">3</text>
<text x="87.9" y="103.8">3</text>
<text x="99.3" y="103.8">4</text>
<text x="199.9" y="104.1">1</text>
<text x="211.3" y="104.1">2</text>
<text x="263.2" y="102.3">3</text>
<text x="266.2" y="103.3">GND</text>
<text x="275.4" y="103.3">GND</text>
<text x="282.2" y="102.3">1</text>
<text x="272.5" y="112.3" transform="rotate(-90 272.5 112.3)">2</text>
<text x="273.5" y="109.2" transform="rotate(-90 273.5 109.2)">SIG</text>
<text x="226.2" y="116.3">1</text>
<text x="226.2" y="118.8">2</text>
<text x="228.5" y="117.5">GND</text>
<text x="243" y="117.5">PA_OUT</text>
<text x="253.1" y="118.8">15</text>
<text x="253.1" y="116.3">16</text>
<text x="78.9" y="125.4">1</text>
<text x="103.3" y="125.4">28</text>
<text x="226.2" y="121.3">3</text>
<text x="226.2" y="123.9">4</text>
<text x="228.5" y="120.1">XO</text>
<text x="228.5" y="122.6">XI/RCLK</text>
<text x="228.5" y="125.2">IOVDD</text>
<text x="247" y="120.1">GND</text>
<text x="247.4" y="125.2">SDA</text>
<text x="247.7" y="122.6">SCL</text>
<text x="253.1" y="123.9">13</text>
<text x="253.1" y="121.3">14</text>
<text x="78.9" y="128">2</text>
<text x="78.9" y="130.5">3</text>
<text x="81.2" y="126.7">XTO</text>
<text x="81.2" y="129.2">CK</text>
<text x="81.2" y="131.8">DT</text>
<text x="93.2" y="129.2">SSPND#</text>
<text x="95.2" y="131.8">TEST0</text>
<text x="98.7" y="126.7">XTI</text>
<text x="103.3" y="130.5">26</text>
<text x="103.3" y="128">27</text>
<text x="226.2" y="126.4">5</text>
<text x="226.2" y="129">6</text>
<text x="226.2" y="131.5">7</text>
<text x="228.5" y="127.7">GND</text>
<text x="228.5" y="130.2">INL</text>
<text x="247" y="130.2">GND</text>
<text x="247" y="127.7">GND</text>
<text x="253.1" y="131.5">10</text>
<text x="253.1" y="129">11</text>
<text x="253.1" y="126.4">12</text>
<text x="78.9" y="133">4</text>
<text x="78.9" y="135.6">5</text>
<text x="81.2" y="134.3">PSEL</text>
<text x="81.2" y="136.8">DOUT</text>
<text x="92.9" y="136.8">HID2/MD</text>
<text x="95.2" y="134.3">TEST1</text>
<text x="103.3" y="135.6">24</text>
<text x="103.3" y="133">25</text>
<text x="226.2" y="134">8</text>
<text x="228.5" y="132.8">INR</text>
<text x="228.5" y="135.3">SW1</text>
<text x="246" y="132.8">RSTB</text>
<text x="247.2" y="135.3">SW2</text>
<text x="253.1" y="134">9</text>
<text x="78.9" y="138.1">6</text>
<text x="78.9" y="140.7">7</text>
<text x="78.9" y="143.2">8</text>
<text x="81.2" y="139.4">DGND</text>
<text x="81.2" y="141.9">VDD</text>
<text x="92.9" y="139.4">HID1/MC</text>
<text x="93.1" y="141.9">HID0/MS</text>
<text x="103.3" y="143.2">21</text>
<text x="103.3" y="140.7">22</text>
<text x="103.3" y="138.1">23</text>
<text x="77.6" y="148.3">10</text>
<text x="78.9" y="145.7">9</text>
<text x="81.2" y="144.5">D-</text>
<text x="81.2" y="147">D+</text>
<text x="81.2" y="149.5">VBUS</text>
<text x="95.7" y="149.5">PGND</text>
<text x="95.9" y="147">VCCP</text>
<text x="95.9" y="144.5">HOST</text>
<text x="103.3" y="148.3">19</text>
<text x="103.3" y="145.7">20</text>
<text x="77.6" y="150.8">11</text>
<text x="77.6" y="153.4">12</text>
<text x="77.6" y="155.9">13</text>
<text x="81.2" y="152.1">ZGND</text>
<text x="81.2" y="154.6">AGNDL</text>
<text x="94.1" y="154.6">AGNDR</text>
<text x="95.4" y="152.1">VCOM</text>
<text x="103.3" y="155.9">16</text>
<text x="103.3" y="153.4">17</text>
<text x="103.3" y="150.8">18</text>
<text x="77.6" y="158.4">14</text>
<text x="81.2" y="157.2">VCCL</text>
<text x="81.2" y="159.7">VOUTL</text>
<text x="94.3" y="159.7">VOUTR</text>
<text x="95.8" y="157.2">VCCR</text>
<text x="103.3" y="158.4">15</text>
</g>
<g font-size="1.5" fill="#000080">
<text x="275.3" y="43.8">R10</text>
<text x="290.6" y="44.1">R11</text>
<text x="81.5" y="52.7">R2</text>
<text x="65" y="129.2">R5</text>
<text x="126" y="152.8">C11</text>
<text x="131.1" y="183.8">R9</text>
<text x="141.2" y="183.8">R8</text>
<text x="96.5" y="191.4">R6</text>
<text x="112" y="191.4">R7</text>
</g>
</svg>
